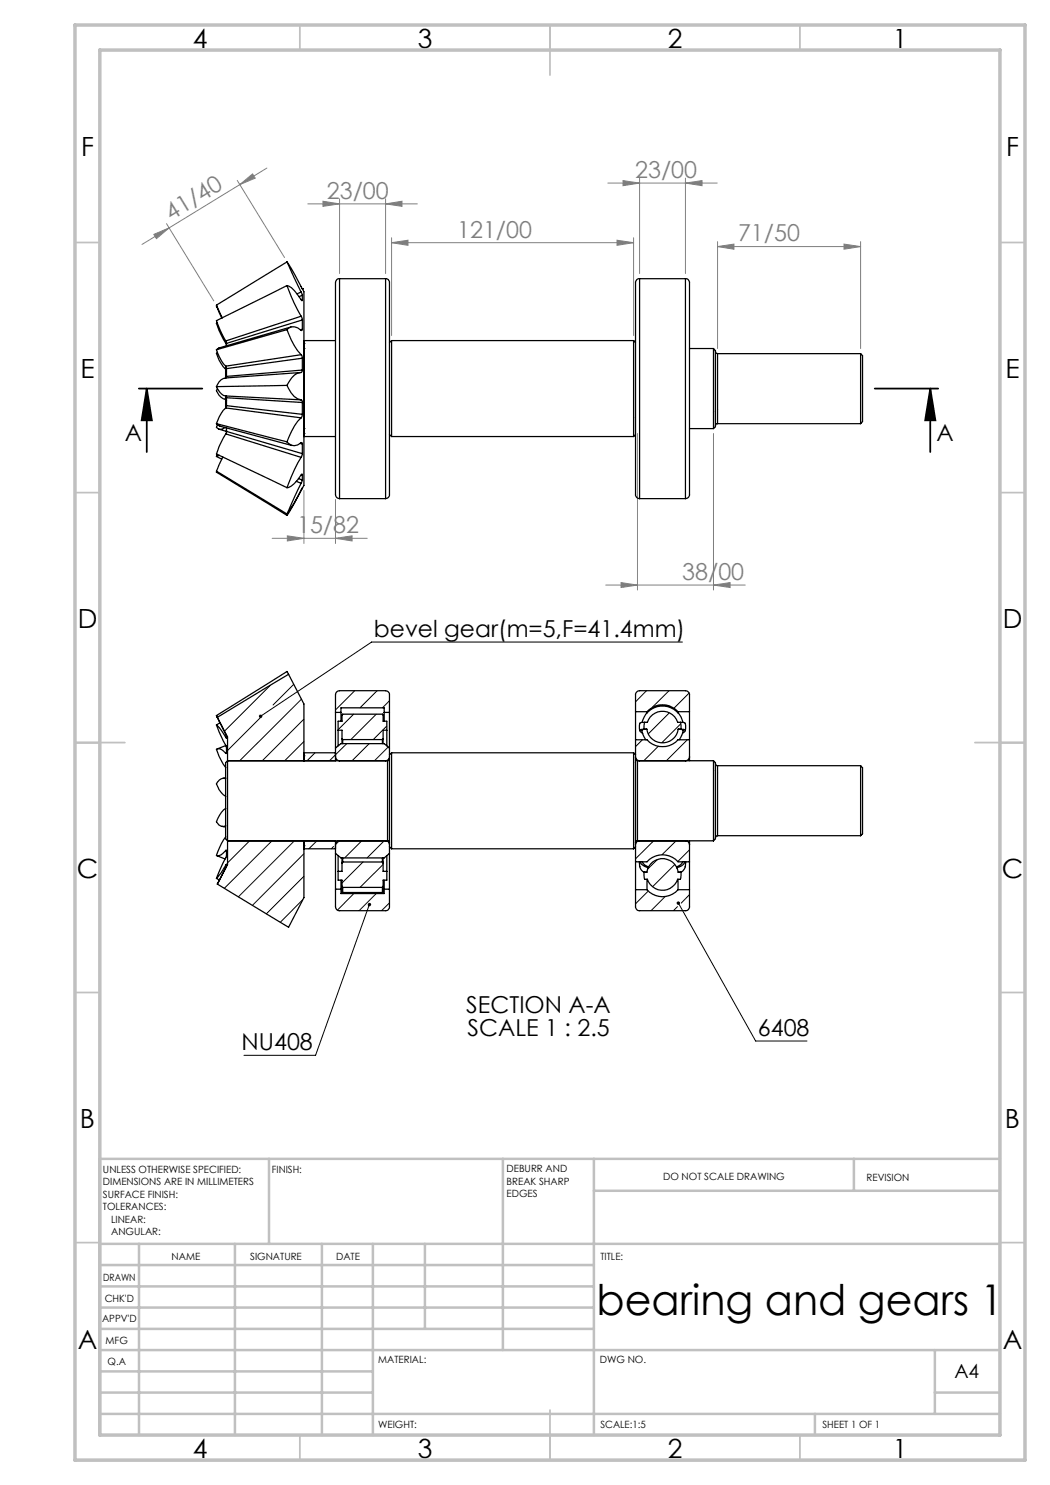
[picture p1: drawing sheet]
<svg xmlns="http://www.w3.org/2000/svg" width="210mm" height="297mm" viewBox="0 0 210 297" stroke-linecap="round" stroke-linejoin="round" font-family="sans-serif">
<path d="M27.8 77.7h12.7M29.4 77.7l1 6.4h-2.1zM29.4 77.7v12.7M174.9 77.7h12.7M186.1 77.7l1 6.4h-2.1zM186.1 77.7v12.7" fill="none" stroke="#000" stroke-width=".35"/>
<g fill="none" stroke="#808080" stroke-width=".2">
<path d="M47.4 36.1l9.5 15.4M47.9 36.9l2.6-2.1 .5 .8zM53.4 33.6l-25 15.3M67.9 39.8v14.9M77.1 39.8v14.9M121.6 36.6h21.8M124.6 36.1l3.3 .5-3.3 .5zM127.9 35.6v19.1M137.1 36.6l3.3-.5v1zM137.1 35.6v19.1M30.8 46.9l3-1.3-2.5 2.1zM33.3 44.7l9.5 15.5"/>
<path d="M61.6 40.8h21.9M64.6 40.2l3.3 .6-3.3 .5zM77.1 40.8l3.3-.6v1.1zM78.3 48.5l3.3-.5v1.1zM78.3 47.6v19.5M78.3 48.5h48.4M123.4 48l3.3 .5-3.3 .6zM126.7 47.6v19.5M143.5 49.3l3.3-.5v1zM143.5 48.3v21.4M143.5 49.3h28.6M168.8 48.8l3.3 .5-3.3 .5z"/>
<path d="M172.1 48.3v21.4M60.8 98.1v10.6M67.1 99.9v8.8M127.5 86.7v31.3M142.7 86.7v31.3M54.4 107.7h19M57.5 107.2l3.3 .5-3.3 .5zM67.1 107.7l3.3-.5v1zM121.1 117h27.9M124.2 116.5l3.3 .5-3.3 .5zM142.7 117l3.3-.5v1z"/>
</g>
<path d="M136.5 128.4h-62.2l-22.2 14.9M73.9 180.9l-10.8 30.2h-14.3M135.7 180.6l15.4 27.6h10.3" fill="none" stroke="#000" stroke-width=".2"/>
<g fill="none" stroke="#c0c0c0" stroke-width=".35">
<path d="M60 5v5M110 5v10M160 5v5M15 48.5h5M200 48.5h5M15 98.5h5M200 98.5h5M15 148.5h10M195 148.5h10M15 198.5h5M200 198.5h5M15 248.5h5"/>
<path d="M200 248.5h5M60 287v5M110 282v10M160 287v5"/>
</g>
<g fill="none" stroke="#c0c0c0" stroke-width=".5">
<path d="M53.8 231.8v17M100.6 231.8v38.2M118.8 231.8v55.2M118.8 238.2h81.2M170.8 231.8v6.4M200 231.8h-180v55.2M20 248.8h180M20 257.3h98.8M20 253h98.8M27.8 248.8v38.2M47 248.8v38.2M64.4 248.8v38.2"/>
<path d="M74.6 248.8v38.2M85 248.8v17M20 265.8h98.8M20 261.5h98.8M20 278.5h54.6M20 274.3h54.6M20 270h180M187 278.5h13M187 270v12.8M20 282.8h180M163 282.8v4.2"/>
</g>
<path d="M15 5h190v287h-190zM20 10h180v277h-180z" fill="none" stroke="#c0c0c0" stroke-width=".7"/>
<g fill="#000">
<path d="M186.1 77.7l1 6.4h-2.1zM29.4 77.7l1 6.4h-2.1z"/>
<path d="M73.6 180.7a.35 .35 0 0 0 .2 .5 .35 .35 0 0 0 .4-.2 .35 .35 0 0 0-.2-.4l-.1 .3 .1-.3zM135.4 180.4a.34 .34 0 0 0 .1 .6 .34 .34 0 0 0 .5-.4 .34 .34 0 0 0-.5-.3l.2 .3-.2-.3zM51.9 143l-.1 .4 .3-.1-.3 .1a.35 .35 0 0 0 .5 .1 .35 .35 0 0 0 .1-.5 .35 .35 0 0 0-.5 0z"/>
</g>
<g fill="#808080">
<path d="M77.1 40.8l3.3-.6v1.1zM64.6 40.2l3.3 .6-3.3 .5zM123.4 48l3.3 .5-3.3 .6zM78.3 48.5l3.3-.5v1.1zM137.1 36.6l3.3-.5v1zM124.6 36.1l3.3 .5-3.3 .5zM168.8 48.8l3.3 .5-3.3 .5zM143.5 49.3l3.3-.5v1z"/>
<path d="M57.5 107.2l3.3 .5-3.3 .5zM67.1 107.7l3.3-.5v1zM124.2 116.5l3.3 .5-3.3 .5zM142.7 117l3.3-.5v1z"/>
<path d="M47.9 36.9l2.6-2.1 .5 .8zM30.8 46.9l3-1.3-2.5 2.1z"/>
</g>
<g fill="none" stroke="#000" stroke-width=".25">
<path d="M57.4 57.1l1.4 3.5 1.4 2.6M57.4 57.1a6.5 6.5 0 0 1 2.9 3l.2-.1M57.4 52.4l2.8 6M57.4 52.4l3.1 5.3M57.4 52.4l-14.1 8.6 1.1 2.6M57.4 57.1l-14.1 7 1 2.5 .9 1.6M60.2 58.4l.3 .7M60.2 58.4l-.8 .4M60.5 57.7h.1M60.5 59.1v.9M60.5 57.7l.3 .6v38.8l-.3 .6M60.5 59.1l-.7 .2"/>
<path d="M67.9 55.7a.97 .97 0 0 0-.8 1.4v41.4a.97 .97 0 0 0 .8 1.2M67.9 55.7v44M67.9 55.7h9.2M77.1 55.7a.97 .97 0 0 1 .8 1.4v41.4a.92 .92 0 0 1-.8 1.2M77.1 55.7v44M127.9 55.7a.94 .94 0 0 0-.8 1.3v41a1.75 1.75 0 0 0 .4 1.6l.4 .1M127.9 55.7v44M127.9 55.7h9.2M137.1 55.7a.94 .94 0 0 1 .8 1.3v41a1.75 1.75 0 0 1-.4 1.6l-.4 .1M137.1 55.7v44M43.3 77.3a3 3 0 0 0 1.9 1.9M43.3 70l.2 .6a7.1 7.1 0 0 0 1.7 2.6"/>
<path d="M43.3 64.7l.5 1.4 1.5 3M43.3 61.2l1 2.4M43.3 64.7h.2M43.3 61.2l.2 .3M43.4 61.2h-.1M43.4 64.6l-.1 .1M43.5 77.7l-.2 .4a2.26 2.26 0 0 0 1.9 1.7M43.5 70.5l-.2 .2 .2 .5a6.9 6.9 0 0 0 1.7 2.7M45 75.6a2.19 2.19 0 0 0-1.7 1.7M45.1 79.2v2.4M45.1 73.2v2.3M45.2 68.2l.1 .5"/>
<path d="M45.2 73.2l.1 .5M45.2 79.2l.1 .3M45.2 79.8l.1 .3M45.2 79.2l15 .8M45.3 68.7v.5M45.3 73.7v1.6M45.3 75.3l-.1 .3M45.3 79.5v1.6M45.3 79.5l15.2 1M57.4 77.1a4.6 4.6 0 0 0 2.8 2.9M57.4 65.9a14.8 14.8 0 0 0 2.8 5M57.4 77.1l-14.1 .2"/>
<path d="M57.4 65.9l-14.1 4.1M58.2 65.4l-14.4 4.2-.5 .4M60.1 74.5l-15.1 1.1M60.2 80l.2 .2 .1 .3M60.2 70.9l.3 .7M60.2 63.2l.3 .8M60.2 70.9l-15 2.3M60.2 63.2l-15 5M60.5 74l-.2 .5a2.43 2.43 0 0 0-2 1.1l-.9 1.5M60.5 71.6v2.4M60.5 65.9l-.2 .2a1.93 1.93 0 0 0-2.9-.2M60.5 64v1.9"/>
<path d="M60.5 71.6l-15.2 2.1M60.5 74l-15.2 1.3M60.5 64l-15.2 4.7M60.5 65.9l-.4 .1M60.5 60l-.1 .1M60.8 68.7h.1M60.8 69.7h.1M60.8 68.7v18M67.1 68.1h-6.3v19.2h6.3M78.3 68.1v19.2M78.3 68.1h48.4M78.3 68.1l-.4 .4"/>
<path d="M126.7 68.1v19.2M126.7 68.1l.4 .4M137.9 69.7h4.8M142.7 69.7v16M142.7 69.7l.4 .4v15.2l-.4 .4M143.1 70.3l.1 .3 .3 .1M143.5 70.7v14M143.5 70.7h28.6M172.1 70.7v14M172.1 70.7l.4 .4v12.5a.98 .98 0 0 1-.4 1.1M43.3 94.4l14.1 8.7 3.1-5.4M43.3 84.7l14.1 3.7"/>
<path d="M43.3 84.7l.7 .5M43.3 91.3l1 .5M43.4 94.3l-.1 .1M43.4 90.9l-.1 .4M43.5 84.9l-.2 .6a1.09 1.09 0 0 0 1.7 0M43.8 85.8l1.5 .5M43.8 91l-.5 .3M44 85.2l14.4 3.9M44.6 91.4l-1.3 2.8 14.1 8.6M45.2 81.6a7 7 0 0 0-1.9 3.1M45.2 86.8l-1.4 2.5-.5 1.5 14.1 6.7M45.2 81.6l15 2"/>
<path d="M45.2 86.8l15 4.7M45.3 81.1l-.1 .5M45.3 85.6v.7M45.3 86.3l-.1 .5M45.3 85.9v.4M45.3 81.1l15.2 1.8M45.3 86.3l15.2 4.4M57.4 88.4a1.91 1.91 0 0 0 3 .1l.1 .3M59.3 96.3l.9 .4M59.7 95.7l.8 .3M60 88.7l.5 .1M60.2 96.7l-2.8 6.1"/>
<path d="M60.2 91.5l-1.3 2.4-1.5 3.6M60.2 83.6a11.4 11.4 0 0 0-2.8 4.8M60.3 94.9h.2M60.4 97.7h.1M60.5 97.7l-3.1 5.1M60.5 96l-.3 .7M60.5 94.9v1.1M60.5 94.9l-.1-.1-.2 .2a5 5 0 0 1-2.8 2.5M60.5 90.7l-.3 .8M60.5 88.8v1.9M60.5 82.9l-.3 .7M60.5 80.5v2.4"/>
<path d="M60.8 86.7h.1M60.8 85.7h.1M67.9 99.7h9.2M77.9 86.9l.4 .4M78.3 87.3h48.4M127.1 86.9l-.4 .4M127.9 99.7h9.2M137.9 85.7h4.8M143.5 84.7h-.2l-.2 .4M143.5 84.7h28.6M57.7 134.9l-14.2 8.6M57.7 134.9l-.3-.6-14.1 8.8"/>
<path d="M57.7 134.9l3.1 5.9v11.3M43.3 145l1.9 4.1M43.3 145l.6 .6 1.3 1.9M43.3 143.1l2 4v.5l-.1-.1M43.3 143.1l.2 .4M43.5 143.5l2 3.9v4.7M44 144.6l-.7 .4M45.1 155.6l-.5 .1M45.2 155.7a1.48 1.48 0 0 0-1.9 1.1 4.5 4.5 0 0 0 1.9 2.5M45.2 150.7a1.61 1.61 0 0 0-1.9-.8l.5 1.4 1.4 2.2M45.2 149.1l.1 .3v1.2M45.2 149.1l-1.7 .7"/>
<path d="M45.3 150.6l-.1 .1M45.3 147.4l-.1 .1M45.5 152.1l-.4 .4v15.2l.4 .5M45.5 152.1v16.1M45.5 152.1h32M60.8 151.2h.1M60.8 150.6h6.3M67.1 142.5v-3.5a.85 .85 0 0 1 .8-.9h9.2a.78 .78 0 0 1 .8 .9v3.5M67.1 142.5v7.1M67.1 151.3a.85 .85 0 0 0 .8 .8M67.1 149.6v2.5M67.1 142.5h1.1"/>
<path d="M67.1 149.6l1.1-.9h8.6l1.1 .9M67.6 146v3.2M67.6 146v-1.8h.8l.1-1.4h8l.1 1.4h.8v1.8M67.6 146h.8v1.7M68.2 142.5v1.7M68.2 142.5v-.9h8.6v.9M68.4 147.7l.1 .2M68.4 147.7v1M68.5 147.9v.8M68.5 147.9h8M76.5 147.9v.8M76.6 147.7l-.1 .2"/>
<path d="M76.6 147.7v1M76.8 142.5v1.7M76.8 142.5h1.1M77.4 146v3.2M77.4 146h-.8v1.7M77.5 152.1v16.1M77.9 151.8l-.1 .2-.3 .1M77.9 142.5v7.1M77.9 151.3a.78 .78 0 0 1-.8 .8M77.9 151v18.4M77.9 149.6v1.4M78.3 150.6v19.2"/>
<path d="M78.3 150.6l-.4 .4M78.3 150.6h48.4M126.7 150.6v19.2M126.7 150.6l.4 .4M127.1 151.8l.1 .2 .3 .1M127.1 142.3v-3.3a.85 .85 0 0 1 .8-.9h9.2a.85 .85 0 0 1 .8 .9v3.3M127.1 142.3v5.7M127.1 151.3a.85 .85 0 0 0 .8 .8M127.1 148h2.3a4.2 4.2 0 0 0 6.2 0h2.3M127.1 151v18.4M127.1 142.3h2.3M127.1 148v3"/>
<path d="M127.5 152.1v16.1M127.5 152.1h15.2M128.4 144.5a4.2 4.2 0 0 1 4.1-3.3 4.2 4.2 0 0 1 4.1 3.3M128.8 145.8l-.7 .1-.1 .2 .6 .6M128.8 145.8h.6M128.9 144.5h-.2a.69 .69 0 0 0-.7 .2 .69 .69 0 0 0-.1 .7l.1 .7M128.9 144.5l-.1 1.3M128.9 144.5h.6a3.2 3.2 0 0 1 3-2.2 3.2 3.2 0 0 1 3 2.2h.6M129.4 145.8l-1 .2 .2 .8 .6 1.2M129.4 145.8a3.2 3.2 0 0 0 3.1 2.8 3.2 3.2 0 0 0 3.1-2.8M129.4 142.3v.3M129.4 142.3a4.2 4.2 0 0 1 6.2 0"/>
<path d="M135.6 142.3v.3M135.6 142.3h2.3M135.6 145.8l.8 .1 .2 .2-.1 .7-.6 1.2M135.6 145.8h.6M136.1 144.5h.2a.69 .69 0 0 1 .7 .2 .69 .69 0 0 1 .1 .7v.7M136.1 144.5l.1 1.3M136.2 145.8l.9 .2-.2 .4-.4 .2M137.9 142.3v5.7M137.9 151.3a.85 .85 0 0 1-.8 .8M137.9 151.3v.8M137.9 148v3.3M142.7 152.1v16.1"/>
<path d="M142.7 152.1l.4 .4v15.2l-.4 .5M143.1 152.7l.2 .4h.2M143.5 153.1v14M143.5 153.1h28.6M172.1 153.1v14M172.1 153.1l.4 .5v13.2l-.4 .3M43.3 175.7l.6 .3M43.4 171.1l1.6 .7M44.4 165.3l.7 .1M45.2 173l.1-.1-.1 .5-1.7 3.4M45.2 173l-1 1.6-.9 1.1M45.2 170.1l.1-.1v.1"/>
<path d="M45.2 167.4l-.9 1.3-1 2.4a1.25 1.25 0 0 0 1.4-.5l.5-.5M45.2 161.7a4.9 4.9 0 0 0-1.9 2.7 1.42 1.42 0 0 0 1.9 .8M45.2 173l.1 .1M45.2 170.1h.1M45.3 170.1l-.1 1.4-1.9 4.2M45.5 168.2h32M45.5 168.2v4.7l-2 3.9M60.8 168.2v11.3l-3.1 6-14.2-8.7M60.8 169.2h.1M60.8 169.8h6.3M67.1 177.8v3.6a.78 .78 0 0 0 .8 .7h9.2a.73 .73 0 0 0 .8-.7v-3.6M67.1 170.7v7.1"/>
<path d="M67.1 168.2v2.5M67.1 177.8h1.1M67.1 170.7l1.1 .9h8.6l1.1-.9M67.6 171.1v3.2M67.6 174.3v1.7h.8v1.3M67.9 168.2a.78 .78 0 0 0-.8 .7M68.2 176v1.8M68.2 177.8v.9h8.6v-.9M68.4 177.3v1.1l.1 .1M68.4 177.3l.1 .2M68.4 171.6v1M68.4 172.6v1.7h-.8"/>
<path d="M68.5 172.4l-.1 .2M68.5 171.6v.8M68.5 177.5v1M68.5 178.5h8M68.5 177.5h8M68.5 172.4h8M76.5 172.4l.1 .2M76.5 171.6v.8M76.5 177.5v1M76.6 177.3v1.1l-.1 .1M76.6 177.3l-.1 .2M76.6 171.6v1"/>
<path d="M76.6 172.6v1.7h.8M76.8 176v1.8M76.8 177.8h1.1M77.1 168.2a.73 .73 0 0 1 .8 .7M77.4 171.1v3.2M77.4 174.3v1.7h-.8v1.3M77.5 168.2l.3 .1 .1 .3M77.9 170.7v7.1M77.9 169.4l.4 .4M77.9 169.4v1.3M78.3 169.8h48.4M127.1 177.9v3.5a.78 .78 0 0 0 .8 .7h9.2a.78 .78 0 0 0 .8-.7v-3.5"/>
<path d="M127.1 172.4v5.5M127.1 172.4h2.3a4.1 4.1 0 0 1 6.2 0h2.3M127.1 169.4l-.4 .4M127.1 177.9h2.3M127.1 169.4v3M127.5 168.2h-.2l-.2 .4M127.5 168.2h15.2M127.9 172.4l.1 1M127.9 168.2a.78 .78 0 0 0-.8 .7M128 173.4a1.45 1.45 0 0 0 .8 1M128 172.4a2.28 2.28 0 0 0 1.6 1.2M128.4 172.4a1.94 1.94 0 0 0 1.4 1"/>
<path d="M129.4 175.9v2M129.4 177.9a4.1 4.1 0 0 0 6.2 0M130.1 172.8a3.2 3.2 0 0 1 3.3-.9 3.2 3.2 0 0 1 2.2 2.5h.6v.8l-.1 .7h-.6a3.2 3.2 0 0 1-3 2.2 3.2 3.2 0 0 1-3-2.2h-.6l-.1-1.5h.6l.4-1.1zM135.6 175.9v2M135.6 177.9h2.3M136.6 172.4l-.4 .5-.9 .5M137 172.4a1.91 1.91 0 0 1-1.7 1.2M137 173.4a1.56 1.56 0 0 1-.8 1.1M137.1 168.2a.78 .78 0 0 1 .8 .7M137.1 172.4v1M137.9 172.4v5.5M137.9 168.2v.7"/>
<path d="M137.9 168.9v3.5M143.5 167.1l-.3 .2-.1 .3M143.5 167.1h28.6"/>
</g>
<g fill="none" stroke="#000" stroke-width=".2">
<path d="M54.1 137.1l-9.2 9.1M58.7 136.9l-4.1 4.1M60.3 139.8l-12.4 12.3M70.9 138.1l-3.8 3.9M75.4 138.1l-3.4 3.5M129.3 138.1l-2.2 2.3M133.8 138.1l-3.4 3.4M137.8 138.6l-3 3M52.2 143.4l-6.7 6.7M60.8 148.3l-3.9 3.8M60.8 143.8l-8.3 8.3M63 150.6l-1.6 1.5"/>
<path d="M69.4 148.7l-3.5 3.4M70.7 142.8l-3.1 3.1M73.8 148.7l-3.4 3.4M75.2 142.8l-5 5.1M77.4 145.2l-2.8 2.7M77.6 149.4l-2.7 2.7M77.9 140.2l-1.4 1.4M128.5 148l-1.4 1.3M131.7 149.3l-2.9 2.8M133.9 142.6l-4.3 4.2M136.1 144.8l-3.7 3.8M137.5 148l-4.2 4.1"/>
<path d="M49.9 168.2l-4.4 4.4M54.4 168.2l-9.5 9.5M58.9 168.2l-11.2 11.2M60.5 179.9l-4.4 4.6M60.8 175.3l-7.5 7.5M60.8 170.7l-10.3 10.4M63.4 168.2l-1.6 1.6M66.7 169.3l-.4 .5M67.2 177.8l-.1 .1M67.9 168.2l-.8 .7M70.8 178.7l-3.3 3.3M72.4 168.2l-3.5 3.4"/>
<path d="M72.6 172.4l-4.2 4.2M75.2 178.7l-3.4 3.4M76.6 172.9l-4.6 4.6M76.8 168.2l-3.4 3.4M128.9 174.4l-.1 .2M129.6 178.2l-2.5 2.6M130.7 168.2l-3.6 3.6M131.5 171.9l-2 1.9M133 179.3l-2.8 2.8M135 172.9l-4.5 4.4M135.2 168.2l-2.8 2.8M137.9 170l-2.3 2.3"/>
<path d="M137.9 178.9l-1.7 1.7M77.9 180.6l-1.6 1.5M135.5 181.3l-.8 .8"/>
</g>
<text font-size="8.5" x="119.3" y="262.9">bearing and gears 1</text>
<g font-size="5.3">
<text x="38.5" y="9.5">4</text>
<text x="83.5" y="9.5">3</text>
<text x="133.6" y="9.5">2</text>
<text x="178.6" y="9.5">1</text>
<text x="16.2" y="31.3">F</text>
<text x="201.2" y="31.3">F</text>
<text x="16.1" y="75.5">E</text>
<text x="201.1" y="75.5">E</text>
<text x="15.5" y="125.5">D</text>
<text x="200.5" y="125.5">D</text>
<text x="15.4" y="175.5">C</text>
<text x="200.4" y="175.5">C</text>
<text x="16" y="225.5">B</text>
<text x="201" y="225.5">B</text>
<text x="15.5" y="269.8">A</text>
<text x="200.5" y="269.8">A</text>
<text x="38.5" y="291.5">4</text>
<text x="83.5" y="291.5">3</text>
<text x="133.6" y="291.5">2</text>
<text x="178.6" y="291.5">1</text>
</g>
<g font-size="4.7" fill="#808080">
<text x="127.1" y="35.6">23/00</text>
<text x="65.4" y="39.7">23/00</text>
<text x="34.3" y="44.1" transform="rotate(-31 34.3 44.1)">41/40</text>
<text x="91.4" y="47.5">121/00</text>
<text x="147.6" y="48.3">71/50</text>
<text x="59.4" y="106.6">15/82</text>
<text x="136.5" y="116">38/00</text>
</g>
<g font-size="4.7">
<text x="25" y="88.3">A</text>
<text x="187.3" y="88.3">A</text>
<text x="74.8" y="127.3">bevel gear(m=5,F=41.4mm)</text>
<text x="93.3" y="202.6">SECTION A-A</text>
<text x="93.5" y="207.2">SCALE 1 : 2.5</text>
<text x="151.6" y="207.2">6408</text>
<text x="48.3" y="210">NU408</text>
</g>
<text font-size="3.9" x="190.9" y="275.5">A4</text>
<g font-size="2">
<text x="20.6" y="234.6">UNLESS OTHERWISE SPECIFIED:</text>
<text x="20.6" y="237.1">DIMENSIONS ARE IN MILLIMETERS</text>
<text x="20.6" y="239.6">SURFACE FINISH:</text>
<text x="54.4" y="234.6">FINISH:</text>
<text x="101.3" y="234.5">DEBURR AND</text>
<text x="101.3" y="237">BREAK SHARP</text>
<text x="101.3" y="239.5">EDGES</text>
<text x="132.6" y="236">DO NOT SCALE DRAWING</text>
<text x="173.3" y="236.2">REVISION</text>
<text x="20.6" y="242.1">TOLERANCES:</text>
<text x="22.2" y="244.6">LINEAR:</text>
<text x="22.2" y="247.1">ANGULAR:</text>
<text x="34.3" y="252">NAME</text>
<text x="50" y="251.9">SIGNATURE</text>
<text x="67.2" y="251.9">DATE</text>
<text x="120.1" y="251.9">TITLE:</text>
<text x="20.6" y="256.1">DRAWN</text>
<text x="20.9" y="260.3">CHK'D</text>
<text x="20.4" y="264.4">APPV'D</text>
<text x="21.1" y="268.8">MFG</text>
<text x="21.5" y="273">Q.A</text>
<text x="75.6" y="272.5">MATERIAL:</text>
<text x="120" y="272.5">DWG NO.</text>
<text x="75.6" y="285.5">WEIGHT:</text>
<text x="120.1" y="285.6">SCALE:1:5</text>
<text x="164.5" y="285.6">SHEET 1 OF 1</text>
</g>
</svg>
